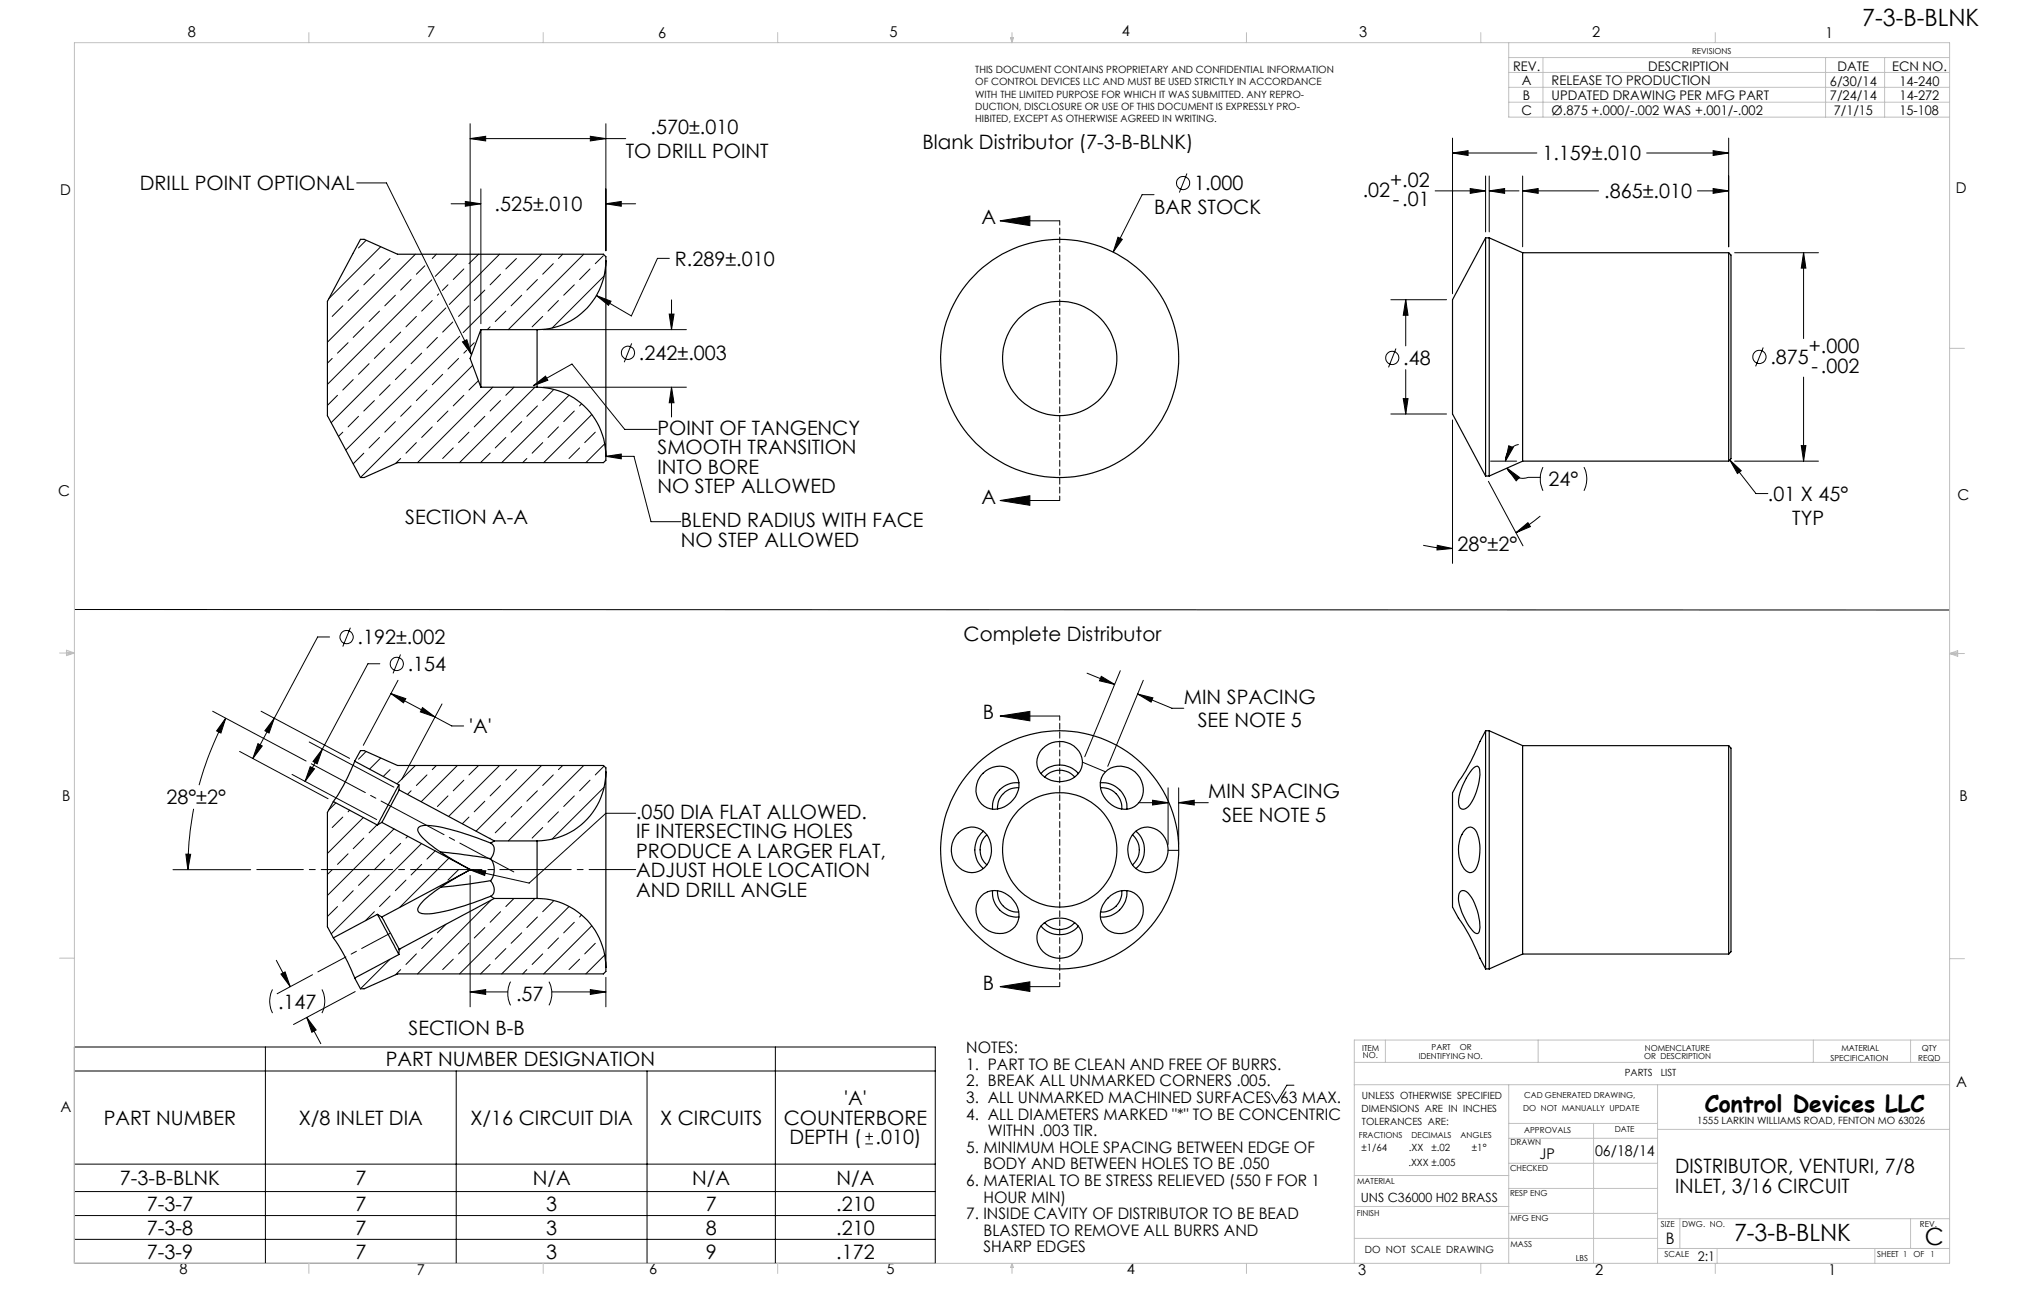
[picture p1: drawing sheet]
<svg xmlns="http://www.w3.org/2000/svg" width="432mm" height="279mm" viewBox="0 0 432 279" stroke-linecap="round" stroke-linejoin="round" font-family="sans-serif">
<g fill="none" stroke="#000" stroke-width=".21">
<path d="M76.1 39h6.3l18.2 36.6M100.3 29.6l3.3-.5v1zM100.3 26.4v48.8M100.3 29.6h33.2M125.9 29.1l3.4 .5-3.4 .5zM129.3 26.4v27.1M253.2 37l-1.6 4.1M309.9 32.6l3.3-.5v1.1zM309.9 29.5v33.2M309.9 32.6h18M316.9 37.5v12M317.7 37.5v12"/>
<path d="M324.8 37.5v15.1M351.3 32.6h17.5M365.5 32.1l3.3 .5-3.3 .6zM368.8 29.5v23.1M75.4 54l-.1 .1M78.1 51.3l-1.6 1.6M79.9 58.5l-2.3 2.2M81.2 52.6l-11.1 11.1M83.2 55.1l-2.2 2.3M87.7 59.6l-2.2 2.3M88.6 54.2l-18.8 18.8M90.6 56.7l-1.8 1.8"/>
<path d="M92.1 59.7l-22.3 22.3M93.1 54.2l-.9 .9M96.2 43.5h6.4M97.6 54.2l-4.7 4.7M99 57.4l-2.3 2.2M99.3 43l3.3 .5-3.3 .5zM102.1 54.2l-2.1 2M102.6 40.3v28.7M106.6 54.2l-10.8 10.7M106.8 58.5l-2.2 2.2M110.2 55.1l-2.3 2.3M114.7 59.6l-2.3 2.3"/>
<path d="M115.5 54.2l-16.7 16.7M118 56.2l-2.2 2.3M120.1 54.2l-1 .9M124.5 54.2l-16.1 16.1M125.9 57.4l-2.3 2.2M128.7 54.5l-1.7 1.7M128.9 58.8l-11.1 11.2M129.3 43.5l3.2-.5v1zM129.3 43.5h6.3M142.8 55.1h-2.5l-5.6 12.3-7.5-4.4M213.4 47.1l6.3-1v2zM213.4 47.1h12.7"/>
<path d="M238.5 50.6l.9 .4-1.9 2.8zM246.2 41.5h-2.5l-6.2 12.3M306.2 40.7h10.7M313.7 40.2l3.2 .5-3.2 .5zM317.7 40.7l3.3-.5v1zM317.7 40.7h6.4M324.8 40.7l3.4-.5v1zM324.8 40.7h16.2M362.1 40.7h6.7M365.5 40.2l3.3 .5-3.3 .5zM370.1 53.9h17.8M384.8 53.9l.5 3.3h-1z"/>
<path d="M384.8 53.9v18.3M70.9 76.4l-1.1 1.1M73.1 65.2l-2.2 2.3M74.3 73.1l-2.3 2.2M76.5 61.9l-2.2 2.2M77.6 69.7l-2.2 2.3M78.7 77.6l-2.2 2.2M81 66.4l-2.3 2.2M82.1 74.2l-2.2 2.2M84.3 63l-2.2 2.2M85.5 70.8l-2.3 2.3M86.6 78.7l-2.3 2.3"/>
<path d="M88.8 67.5l-2.2 2.2M90 75.3l-2.3 2.3M92.2 64.1l-2.2 2.3M93.3 72l-2.2 2.2M93.6 62.7l-.3 .3M94.4 79.8l-2.2 2.3M95.1 65.7l-24.4 24.4M95.6 60.7l-1.2 1.2M96.6 68.7l-2.2 2.1M97.8 76.4l-2.2 2.3M98.1 71.7l-24.3 24.3M98.7 72.9l.9-.4 1 3.1z"/>
<path d="M99.6 74.7l-.6 .6M100 65.2l-2.2 2.3M100.8 77.9l-23.9 23.9M101.2 73.1l-.9 .8M103.4 61.9l-2.2 2.2M104.6 69.7l-.6 .6M107.9 66.4l-2.2 2.2M111.3 63l-2.3 2.2M115.8 67.5l-2.3 2.2M115.9 70.3h30.5M119.1 64.1l-2.2 2.3M122.5 60.7l-2.2 2.3"/>
<path d="M127.2 63l3.2 1.2-.6 .9zM134.8 73.2l-1.6 4.1M142.8 67h1l-.5 3.3zM143.3 64v6.3M296.7 63.9h11.9M297.8 74.3l-1.6 4.1M299.9 63.9l.5 3.3h-1zM299.9 63.9v9.9M299.9 78.8v9.5M376.2 74.1l-1.7 4M72 84.3l-2.2 2.2M73.1 92.2l-.9 .9"/>
<path d="M75.4 81l-2.3 2.2M76.5 88.8l-2.2 2.3M77.6 96.7l-2.2 2.2M79.9 85.4l-2.3 2.3M81 93.3l-2.3 2.2M83.2 82.1l-2.2 2.2M84.3 89.9l-2.2 2.3M85.5 97.8l-1.1 1M87.7 86.6l-2.2 2.2M88.8 94.4l-2.2 2.3M91.1 83.2l-2.3 2.2M92.2 91.1l-2.2 2.2"/>
<path d="M95.6 87.7l-2.3 2.2M96.7 95.5l-2.3 2.3M99 84.3l-2.3 2.3M100 92.2l-2.2 2.2M102.1 81.2l-2.1 2M103.4 88.8l-2.2 2.3M104.6 96.7l-2.1 2M105.1 82.6l-16 16.1M106.8 85.4l-2.2 2.3M107.9 93.3l-2.2 2.2M109.6 82.6l-1.7 1.7M111.3 89.9l-2.3 2.3"/>
<path d="M112.4 97.8l-.9 .9M113.8 82.3l2.6-2.1 .5 .9zM113.8 82.3l8.2-4.7 11.3 14h6.9M114.1 82.6l-16.1 16.1M114.7 86.6l-2.3 2.2M115.8 94.4l-2.3 2.3M115.9 82.6h30.5M118 83.2l-2.2 2.2M119.1 91.1l-2.2 2.2M121.4 84.3l-14.4 14.4M122.5 87.7l-2.2 2.2M123.6 95.5l-2.2 2.3"/>
<path d="M124.1 86.1l-.5 .5M126.3 88.4l-10.3 10.3M127 92.2l-2.3 2.2M129 94.7l-4 4M129.3 97.3l3.2-.5v1.1zM129.3 97.3h6l3.6 14h6.3M143.3 82.6l.5 3.3h-1zM143.3 82.6v6.3M296.7 88.3h11.9M299.4 85h1l-.5 3.3zM309.9 89.6v30.6M318 98.4h5.6"/>
<path d="M321.5 99.8l2.7 2-.7 .8zM321.5 99.8a3.7 3.7 0 0 0 4.6 2h2.5M321.9 95.1l.9 .4-1.6 2.9zM324 94.8a3.6 3.6 0 0 0-2.8 3.6M329.2 99.6a5.9 5.9 0 0 0 0 5.1M337.9 99.6a5.6 5.6 0 0 1 0 5.1M369 98.1l2.5 2.3-.8 .6zM369 98.1l5.6 7.2h2.6M370.1 98.4h17.8M384.3 95h1l-.5 3.4zM384.8 80.4v18M213.4 106.8l6.3-1.1v2.1z"/>
<path d="M213.4 106.8h12.7M303.6 116.3a25.4 25.4 0 0 0 6.3 .7M306.6 116.3l3.3 .7-3.3 .3zM317.5 102.7l7.4 13.7M323.4 113.6l2.6-2.1 .5 .8zM328.6 110.1a31 31 0 0 1-5.2 3.5M15.9 130l400 .1M70.3 135.9h-2.5l-13.9 25.9M74.8 133.9l-1.7 4M85.4 139.6l-1.5 4M45.4 151.7l19.9 10.6M48.2 153.2l-1.1 3.2-.9-.5z"/>
<path d="M48.2 153.2l-.6 1a67.6 67.6 0 0 0-5.1 13.3M55 158.6l1 .5-2.1 2.7zM55.7 151.7l18.9 10M58.5 153.2l-1.1 3.2-.9-.5zM66 158.3l18 9.6M68.8 159.7l-1.1 3.2-.9-.5zM68.8 159.7l-3.7 7M81 141.6h-2.5l-9.7 18.1M83.4 147.9l3.2 1.1-.5 .9zM83.4 147.9l9.4 5M84.9 145.1l-7.4 13.9M90.1 150.9l2.7 2-3.1-1.1z"/>
<path d="M92.8 152.9l3.6 1.9h2.5M94.3 150.1l-8.6 16.2M213.4 152.7l6.3-1v2zM213.4 152.7h12.7M231.9 143.6l5.9 2.4M234.9 144.3l2.9 1.7-3.2-.8zM239 143.1l-7.6 18.3M242.7 148l3.3 .8-.4 1zM242.7 148l7.3 3.1h2.6M243.9 145.1l-7.6 18.3M41.3 172.5a73.2 73.2 0 0 0-1.2 13M51.1 160.3l18.9 10.1"/>
<path d="M62.3 165.2l18.1 9.6M66.2 163.5l.9 .5-2 2.7zM71.6 171.2l-1.5 1.6M73.1 174.3l-2.2 2.2M74.6 172.8l-.3 .3M77.5 174.4l-7.6 7.6M77.6 178.8l-2.2 2.2M78.1 160.3l-1.6 1.6M80.4 175.9l-1.7 1.7M81.2 161.7l-2.4 2.3M83.2 164.1l-1.4 1.5M84.1 176.8l-14.2 14.2"/>
<path d="M85.5 179.9l-2.3 2.2M87 178.4l-.4 .4M87.7 168.7l-.8 .7M88.6 163.3l-3.9 3.9M89.9 179.9l-19.2 19.3M91.1 165.3l-2.3 2.2M93.1 163.3l-.9 .8M95.6 169.8l-2.3 2.2M97.6 163.3l-7.7 7.7M99 166.4l-2.3 2.3M100 174.3l-1.4 1.4M102.1 163.3l-2.1 2"/>
<path d="M103.4 170.9l-2.2 2.2M104.6 178.8h-.1M106.6 163.3l-10.9 10.8M106.8 167.5l-2.2 2.3M107.9 175.4l-2.2 2.2M110.2 164.1l-2.3 2.3M111.3 172l-2.3 2.3M114.7 168.7l-2.3 2.2M115.5 163.3l-13.9 14M115.8 176.5l-2.3 2.3M118 165.3l-2.2 2.2M119.1 173.1l-2.2 2.3"/>
<path d="M120.1 163.3l-1 .8M122.5 169.8l-2.2 2.2M124.5 163.3l-16.1 16.1M125.9 166.4l-2.3 2.3M128.9 163.4l-1.9 1.9M128.9 167.9l-11.1 11.1M135.6 173.5h-6.3l-16.4 14.8-12.6-2.8M230.9 162.6l4.9 2M242.9 171.2h6.3M245.9 170.7l3.3 .5-3.3 .5zM249.2 168v12.1M251.5 171.2l3.3-.5v1z"/>
<path d="M251.5 168v12.1M251.5 171.2h6.3M36.9 185.5h16.6M39.7 182.2h1l-.6 3.3zM70.9 185.5l-1 1M72 193.4l-2.1 2.1M74.3 182.1l-2.3 2.3M75.4 190l-2.3 2.2M78.7 186.6l-2.2 2.2M79.9 194.5l-1.9 1.9M82.1 183.2l-2.2 2.3M83.2 191.1l-2.2 2.3"/>
<path d="M86.6 187.7l-2.3 2.3M90 184.4l-2.3 2.2M92.9 181.5l-1.8 1.7M95.1 197.1l-1.8 1.9M95.8 183l-10.5 10.5M97.8 185.5l-2.2 2.2M100.3 185.5l3.3 .2-.2 1zM100.3 186.7v28M103.4 197.8l-2.2 2.3M104.8 192l-15.7 15.7M106.8 194.5l-2.2 2.2M109.6 191.6l-1.7 1.8"/>
<path d="M111.3 199l-2.3 2.2M114.1 191.6l-16.1 16.1M114.7 195.6l-2.3 2.2M118 192.2l-2.2 2.3M121.4 193.3l-14.4 14.4M122.5 196.7l-2.2 2.3M124.1 195.1l-.5 .5M126.3 197.4l-10.3 10.3M249.2 181.4h2.3M58.1 211a5.6 5.6 0 0 0 0 5.1M58.9 204.8l3 5.6M59.9 207.8l.9-.5 1.1 3.1z"/>
<path d="M65.4 217l2.1 2.7-1 .5zM65.4 217l3 5.6M66.7 207.9l-7.6 4M68.7 211a5.6 5.6 0 0 1 0 5.1M75.8 211.5l-13.2 7M83.2 204.6l-6.3 6.3M85.5 206.8l-1.1 1.1M85.5 202.3l-.3 .3M88.8 203.4l-2.2 2.3M92.2 200.1l-2.2 2.2M96.7 204.6l-2.3 2.2M100 201.2l-2.2 2.2"/>
<path d="M100.3 211.6l3.3-.5v1zM100.3 211.6h8M104.6 205.7l-2.1 2M107.9 202.3l-2.2 2.3M108.9 209.4a5.6 5.6 0 0 0 0 5M112.4 206.8l-.9 .9M115.8 203.4l-2.3 2.3M117.1 209.4a5.6 5.6 0 0 1 0 5M117.7 211.6h11.6M119.1 200.1l-2.2 2.2M123.6 204.6l-2.2 2.2M125.9 211.1l3.4 .5-3.4 .5z"/>
<path d="M127 201.2l-2.3 2.2M129 203.7l-4 4M129.3 208.5v6.2M213.4 210.4l6.3-1v2.1zM213.4 210.4h12.7M15.9 223.3h183.6v46.2h-183.6zM15.9 228.4h183.6M56.6 223.3v46.2M97.3 228.4v41.1M138 228.4v41.1M165.4 223.3v46.2M276 231.5h-1.5l-2.2 3.8-1.1-1.9"/>
<path d="M15.9 248.3h183.6M15.9 254.1h183.6M15.9 259.3h183.6M184.6 244h1.6M184.6 242.4h1.6M185.4 241.6v1.6M15.9 264.3h183.6"/>
<circle cx="252.4" cy="39" r="1.42"/>
<circle cx="134" cy="75.3" r="1.41"/>
<circle cx="297" cy="76.3" r="1.42"/>
<circle cx="375.3" cy="76.1" r="1.42"/>
<circle cx="73.9" cy="135.9" r="1.42"/>
<circle cx="84.7" cy="141.6" r="1.42"/>
</g>
<path d="M226.1 47.1v59.6" fill="none" stroke="#000" stroke-width=".21" stroke-dasharray="1.3 .6" stroke-dashoffset=".3"/>
<path d="M226.1 152.7v57.7" fill="none" stroke="#000" stroke-width=".21" stroke-dasharray="1.3 .6" stroke-dashoffset=".4"/>
<path d="M66.4 162.9l43.2 23.1" fill="none" stroke="#000" stroke-width=".21" stroke-dasharray="15.2 1.3 1.3 1.3" stroke-dashoffset="2.2"/>
<path d="M135.6 185.5h-80.8" fill="none" stroke="#000" stroke-width=".21" stroke-dasharray="15.2 1.3 1.3 1.3" stroke-dashoffset="5.3"/>
<path d="M67.8 207.3l15.3-8.2" fill="none" stroke="#000" stroke-width=".21" stroke-dasharray="15.2 1.3 1.3 1.3" stroke-dashoffset="8.5"/>
<g fill="none" stroke="#c0c0c0" stroke-width=".21">
<path d="M15.9 9.1h400v260.4h-400zM65.9 6.9v2.2M115.9 6.9v2.2M165.9 6.9v2.2M215.6 8h.6l-.3 1.1zM215.7 8l.2 1.1M215.9 6.9v2.2M216 8l-.1 1.1M265.9 6.9v2.2M315.9 6.9v2.2M321.9 9.1v15.9h94M321.9 15.5h94"/>
<path d="M321.9 18.6h94M321.9 12.3h94M329.2 12.3v12.7M365.9 6.9v2.2M389.5 12.3v12.7M402.1 12.3v12.7M321.9 21.8h94M415.9 74.3h3.2M12.7 139.3h3.2M14.2 139.1l1.7 .2M14.2 138.7l1.7 .6-1.7 .5zM15.9 139.3l-1.7 .3"/>
<path d="M415.9 139.4h3.2M415.9 139.4l1.8-.6v1.2zM415.9 139.4l1.8 .3M417.7 139.2l-1.8 .2M12.7 204.4h3.2M415.9 204.5h3.2M288.9 231.4h127M288.9 226.6h127M295.6 221.8v4.8M321.9 231.4v38.1M321.9 239.6h31.7M328.2 221.8v4.8"/>
<path d="M340 239.6v29.9M353.6 231.4v38.1M386.9 221.8v4.8M407.6 221.8v4.8M415.9 221.8h-127v47.7M288.9 257.3h33M288.9 250.7h33M321.9 258.8h31.7M321.9 253.5h31.7M321.9 248.1h31.7M321.9 242.8h31.7M353.6 259.9h62.3"/>
<path d="M353.6 240.9h62.3M358.4 259.9v6.4M407.6 259.9v6.4M65.9 269.5v2.1M115.9 269.5v2.1M165.9 269.5v2.1M215.9 269.5v2.1M215.9 269.5l.3 .8h-.6zM265.9 269.5v2.1M288.9 264.1h64.7M315.9 269.5v2.1M353.6 266.3h62.3"/>
<path d="M365.9 269.5v2.1M366.3 266.3v3.2M400 266.3v3.2"/>
</g>
<g fill="#000">
<path d="M213.4 47.1l6.3-1v2zM213.4 106.8l6.3-1.1v2.1zM213.4 152.7l6.3-1v2zM213.4 210.4l6.3-1v2.1z"/>
<path d="M238.5 50.6l-1 3.2 1.9-2.8zM384.3 95h1l-.5 3.4zM384.8 53.9l.5 3.3h-1zM324.8 40.7l3.4-.5v1zM365.5 40.2l3.3 .5-3.3 .5zM321.9 95.1l.9 .4-1.6 2.9zM321.5 99.8l2.7 2-.7 .8zM309.9 32.6l3.3-.5v1.1zM365.5 32.1l3.3 .5-3.3 .6zM317.7 40.7l3.3-.5v1zM313.7 40.2l3.2 .5-3.2 .5zM306.6 116.3l3.3 .7-3.3 .3zM323.4 113.6l2.6-2.1 .5 .8zM299.9 63.9l.5 3.3h-1zM299.4 85h1l-.5 3.3zM369 98.1l2.5 2.3-.8 .6zM142.8 67h1l-.5 3.3zM143.3 82.6l.5 3.3h-1zM99.3 43l3.3 .5-3.3 .5zM129.3 43.5l3.2-.5v1zM125.9 29.1l3.4 .5-3.4 .5zM100.3 29.6l3.3-.5v1zM48.2 153.2l-1.1 3.2-.9-.5zM39.7 182.2h1l-.6 3.3zM68.8 159.7l-1.1 3.2-.9-.5zM66.2 163.5l.9 .5-2 2.7zM58.5 153.2l-1.1 3.2-.9-.5zM55 158.6l1 .5-2.1 2.7zM100.3 211.6l3.3-.5v1zM125.9 211.1l3.4 .5-3.4 .5zM90.1 150.9l2.7 2-3.1-1.1zM83.4 147.9l3.2 1.1-.5 .9zM59.9 207.8l.9-.5 1.1 3.1zM65.4 217l2.1 2.7-1 .5z"/>
<path d="M98.7 72.9l.9-.4 1 3.1zM127.2 63l3.2 1.2-.6 .9zM100.3 185.5l3.3 .2-.2 1z"/>
<path d="M113.8 82.3l2.6-2.1 .5 .9zM129.3 97.3l3.2-.5v1.1z"/>
<path d="M234.9 144.3l2.9 1.7-3.2-.8zM242.7 148l3.3 .8-.4 1zM245.9 170.7l3.3 .5-3.3 .5zM251.5 171.2l3.3-.5v1z"/>
</g>
<g fill="none" stroke="#000" stroke-width=".25">
<path d="M129.3 55.6a14.7 14.7 0 0 1-14.7 14.7M129.3 55.6v41.7M129.3 55.6v-.8l-.6-.6h-43.9l-7.1-3.2h-.8l-7.1 13.3v24.4l7.1 13.1h.8l7.1-3.1h43.9l.6-.5v-.9M316.9 50.7v50.8M316.9 50.7l-7 13.2v24.4l7 13.2M316.9 50.7h.8M317.7 50.7v50.8M317.7 50.7l7.1 3.2M324.8 53.9v44.5M324.8 53.9h44M368.8 53.9l.5 .5v43.4l-.5 .6M368.8 53.9v44.5"/>
<path d="M102.6 70.3v12.3M102.6 70.3h12M102.6 70.3l-2.3 6.1 2.3 6.2M114.6 70.3v12.3M102.6 82.6h12M114.6 82.6a14.7 14.7 0 0 1 14.7 14.7M324.8 98.4l-7.1 3.1M324.8 98.4h44M316.9 101.5h.8M222.4 159.7a5 5 0 0 1 5.1-1.4 5 5 0 0 1 3.4 4 4.5 4.5 0 0 1-5.1 4.4 4.2 4.2 0 0 1-4.3-5.5zM316.9 155.9v50.8M316.9 155.9l-1.2 2.3a41.6 41.6 0 0 1-4.6 8.5l-1.2 2.4v24.4l1.2 2.3a39.1 39.1 0 0 1 4.6 8.6l1.2 2.3"/>
<path d="M316.9 155.9h.8M317.7 155.9v50.8M317.7 155.9l7.1 3.1M324.8 159v44.5M324.8 159h44M368.8 159l.5 .6v43.4l-.5 .5M368.8 159v44.5M71.1 171l-1.3 2.3v24.4l1.3 2.3M71.1 171l9.4 5M75.7 162.3a41.7 41.7 0 0 1-4.6 8.7M75.7 162.3l1.2-2.2h.8l7.1 3.2h43.9l.6 .5v.8M75.7 162.3l9.4 5.1"/>
<path d="M81.5 175.4l18.8 10.1M81.5 175.4l-1 .6M85.1 167.4l-4.6 8.6M85.1 167.4l.1 1.1M85.2 168.5l-3.7 6.9M85.2 168.5l20.2 10.9M104.7 179.8a2.11 2.11 0 0 1 0 3.3M104.7 179.8a47.9 47.9 0 0 0-13.6-3.8 1.53 1.53 0 0 0-2 1 8.5 8.5 0 0 0 3.6 3.9l3.4 2.2 4.2 2.4M105.4 179.4l-.7 .4M105.4 179.4h9.2M114.6 179.4v12.2M129.3 164.6a14.7 14.7 0 0 1-14.7 14.8"/>
<path d="M129.3 164.6v41.7M204.5 177.6a4.1 4.1 0 0 1 4.2-1 4.1 4.1 0 0 1 2.7 3.4 4.7 4.7 0 0 1-4 6.1 4.9 4.9 0 0 1-4.2-3.3 4.9 4.9 0 0 1 1.3-5.2zM209.7 164.9a4.4 4.4 0 0 1 7.5 1.4 5.3 5.3 0 0 1-5.9 6.2 4.4 4.4 0 0 1-1.6-7.6zM209.8 177.3a5.2 5.2 0 0 0 0 7.9M210.5 178.1a4.2 4.2 0 0 0 0 6.4M217.3 168a4.2 4.2 0 0 0-4.5 4.5M217.4 166.9a5.2 5.2 0 0 0-5.7 5.7M222.1 165a5.2 5.2 0 0 1 7.9 0M222.9 165.7a4.2 4.2 0 0 1 6.4 0M234.7 166.9a5.2 5.2 0 0 1 5.7 5.7M234.8 168a4.2 4.2 0 0 1 4.5 4.5M235.8 164.7a4.9 4.9 0 0 1 5.5-.7 4.9 4.9 0 0 1 2.6 4.9 4.1 4.1 0 0 1-2.6 3.5 4.1 4.1 0 0 1-4.2-.8 4.7 4.7 0 0 1-1.3-6.9z"/>
<path d="M241.6 178.1a4.2 4.2 0 0 1 0 6.4M242.2 177.4a4.3 4.3 0 0 1 6.9 2.8 4.7 4.7 0 0 1-5.4 5.8 5.1 5.1 0 0 1-2.6-7.1zM242.3 177.3a5.2 5.2 0 0 1 0 7.9M312.6 177a1.37 1.37 0 0 1 1.4-.6 1.37 1.37 0 0 1 1 1.1 9.8 9.8 0 0 1-.4 8.2 1.34 1.34 0 0 1-2.2-.4 7.3 7.3 0 0 1 .2-8.3zM314.3 163.8a.72 .72 0 0 1 1.3 0 11.3 11.3 0 0 1-2.3 8.2 1.08 1.08 0 0 1-1.2 .6 1.08 1.08 0 0 1-.9-1 11.4 11.4 0 0 1 2.4-6.9zM80.5 195l4.6 8.6M80.5 195l-9.4 5M80.5 195l1 .6M81.5 195.6l3.7 6.9M94 181.7l10.7 1.4M100.3 185.5h.1M100.3 185.5a41.5 41.5 0 0 0-10.5 7.2l-.2 .3a.97 .97 0 0 0-.5 .9 .97 .97 0 0 0 .6 .8 12.4 12.4 0 0 0 6.1-.6l5.1-1.5 3.8-1.4"/>
<path d="M100.3 185.5l-18.8 10.1M104.7 191.2l.7 .4M104.7 187.8a2.34 2.34 0 0 1 .1 3.3l-.1 .1M104.7 183.1a3.9 3.9 0 0 1 0 4.7M104.7 187.8l-4.7 .8-6 .6M105.4 191.6l-20.2 10.9M105.4 191.6h9.2M114.6 191.6a14.7 14.7 0 0 1 14.7 14.7M209.3 191.1a4.6 4.6 0 0 1 7 1 4.2 4.2 0 0 1 .4 5.3 4.2 4.2 0 0 1-5.1 1.4 4.9 4.9 0 0 1-2.3-7.7zM211.7 190a5.2 5.2 0 0 0 5.7 5.6M212.8 190a4.2 4.2 0 0 0 4.5 4.5M222 197.6a5.4 5.4 0 0 1 8.4 .4 4.4 4.4 0 0 1-4.3 6.4 4.5 4.5 0 0 1-4.4-6.2z"/>
<path d="M222.1 197.5a5.2 5.2 0 0 0 7.9 0M222.9 196.8a4.2 4.2 0 0 0 6.4 0M236.4 191.6a4.3 4.3 0 0 1 7.1 .4 5 5 0 0 1-1.3 5.8 5 5 0 0 1-5.8 .6 4.4 4.4 0 0 1 0-6.8zM239.3 190a4.2 4.2 0 0 1-4.5 4.5M240.4 190a5.2 5.2 0 0 1-5.6 5.6M311.5 190.2a1.33 1.33 0 0 1 2 .7 11.4 11.4 0 0 1 2.1 7.8l-.1 .3a.73 .73 0 0 1-1.1-.2 13.6 13.6 0 0 1-3.3-7.2l.2-1zM71.1 200a38.7 38.7 0 0 1 4.6 8.6M85.1 203.6l-9.4 5M85.2 202.5l-.1 1.1M129.3 206.3v.9l-.6 .5h-43.9l-7.1 3.2h-.8l-1.2-2.3M316.9 206.7h.8M324.8 203.5l-7.1 3.2"/>
<path d="M324.8 203.5h44"/>
<circle cx="226.1" cy="76.4" r="25.4"/>
<circle cx="226.1" cy="76.5" r="12.2"/>
<circle cx="226.1" cy="181.3" r="25.4"/>
<circle cx="226.1" cy="181.3" r="12.2"/>
</g>
<g font-size="5.1">
<text x="397.3" y="5.6">7-3-B-BLNK</text>
<text x="369.9" y="264.7">7-3-B-BLNK</text>
<text x="410.6" y="265.5">C</text>
</g>
<text font-size="4.9" x="363.7" y="237.1">Control Devices LLC</text>
<g font-size="4.2">
<text x="138.8" y="28.6">.570±.010</text>
<text x="133.5" y="33.7">TO DRILL POINT</text>
<text x="196.8" y="31.8">Blank Distributor (7-3-B-BLNK)</text>
<text x="329.1" y="34.2">1.159±.010</text>
<text x="29.8" y="40.6">DRILL POINT OPTIONAL</text>
<text x="254.7" y="40.6">1.000</text>
<text x="296.6" y="39.8">+.02</text>
<text x="105.5" y="45.1">.525±.010</text>
<text x="209.4" y="47.8">A</text>
<text x="246.2" y="45.7">BAR STOCK</text>
<text x="290.7" y="42.1">.02</text>
<text x="297.2" y="43.9">-.01</text>
<text x="342.2" y="42.3">.865±.010</text>
<text x="144" y="56.7">R.289±.010</text>
<text x="136.3" y="76.8">.242±.003</text>
<text x="299.4" y="77.9">.48</text>
<text x="377.7" y="77.7">.875</text>
<text x="385.9" y="75.4">+.000</text>
<text x="386.5" y="79.5">-.002</text>
<text x="140.3" y="92.7">POINT OF TANGENCY</text>
<text x="140.3" y="96.9">SMOOTH TRANSITION</text>
<text x="140.3" y="101.1">INTO BORE</text>
<text x="140.3" y="105.2">NO STEP ALLOWED</text>
<text x="209.4" y="107.5">A</text>
<text x="330.4" y="103.7">24°</text>
<text x="377.2" y="106.8">.01 X 45°</text>
<text x="86.5" y="111.8">SECTION A-A</text>
<text x="145.3" y="112.4">BLEND RADIUS WITH FACE</text>
<text x="382.4" y="111.9">TYP</text>
<text x="145.3" y="116.6">NO STEP ALLOWED</text>
<text x="311" y="117.6">28°±2°</text>
<text x="76.3" y="137.4">.192±.002</text>
<text x="205.6" y="136.8">Complete Distributor</text>
<text x="87" y="143.1">.154</text>
<text x="209.6" y="153.4">B</text>
<text x="252.6" y="150.1">MIN SPACING</text>
<text x="255.5" y="155.2">SEE NOTE 5</text>
<text x="100.1" y="156.4">'A'</text>
<text x="35.5" y="171.6">28°±2°</text>
<text x="257.8" y="170.2">MIN SPACING</text>
<text x="135.7" y="174.6">.050 DIA FLAT ALLOWED.</text>
<text x="135.7" y="178.8">IF INTERSECTING HOLES</text>
<text x="260.7" y="175.3">SEE NOTE 5</text>
<text x="135.7" y="182.9">PRODUCE A LARGER FLAT,</text>
<text x="135.7" y="187.1">ADJUST HOLE LOCATION</text>
<text x="135.7" y="191.3">AND DRILL ANGLE</text>
<text x="59.3" y="215.1">.147</text>
<text x="110.1" y="213.5">.57</text>
<text x="209.6" y="211.1">B</text>
<text x="87.2" y="220.8">SECTION B-B</text>
<text x="82.3" y="227.4">PART NUMBER DESIGNATION</text>
<text x="22.1" y="239.9">PART NUMBER</text>
<text x="63.7" y="239.9">X/8 INLET DIA</text>
<text x="100.4" y="239.9">X/16 CIRCUIT DIA</text>
<text x="140.8" y="239.9">X CIRCUITS</text>
<text x="167.2" y="239.9">COUNTERBORE</text>
<text x="180.1" y="235.8">'A'</text>
<text x="168.4" y="244">DEPTH (</text>
<text x="186.8" y="244">.010)</text>
<text x="357.4" y="250.2">DISTRIBUTOR, VENTURI, 7/8</text>
<text x="25.6" y="252.7">7-3-B-BLNK</text>
<text x="75.8" y="252.7">7</text>
<text x="113.6" y="252.7">N/A</text>
<text x="147.7" y="252.7">N/A</text>
<text x="178.4" y="252.7">N/A</text>
<text x="357.4" y="254.4">INLET, 3/16 CIRCUIT</text>
<text x="31.3" y="258.2">7-3-7</text>
<text x="31.3" y="263.3">7-3-8</text>
<text x="75.8" y="258.2">7</text>
<text x="75.8" y="263.3">7</text>
<text x="116.5" y="258.2">3</text>
<text x="116.5" y="263.3">3</text>
<text x="150.6" y="258.2">7</text>
<text x="150.6" y="263.3">8</text>
<text x="178.4" y="258.2">.210</text>
<text x="178.4" y="263.3">.210</text>
<text x="31.3" y="268.4">7-3-9</text>
<text x="75.8" y="268.4">7</text>
<text x="116.5" y="268.4">3</text>
<text x="150.6" y="268.4">9</text>
<text x="178.4" y="268.4">.172</text>
</g>
<g font-size="3.4">
<text x="206.1" y="224.6">NOTES:</text>
<text x="206.1" y="228.2">1. PART TO BE CLEAN AND FREE OF BURRS.</text>
<text x="206.1" y="231.7">2. BREAK ALL UNMARKED CORNERS .005.</text>
<text x="206.1" y="235.2">3. ALL UNMARKED MACHINED SURFACES 63 MAX.</text>
<text x="206.1" y="238.8">4. ALL DIAMETERS MARKED &quot;*&quot; TO BE CONCENTRIC</text>
<text x="206.1" y="245.9">5. MINIMUM HOLE SPACING BETWEEN EDGE OF</text>
<text x="210.7" y="242.3">WITHN .003 TIR.</text>
<text x="209.8" y="249.4">BODY AND BETWEEN HOLES TO BE .050</text>
<text x="206.1" y="252.9">6. MATERIAL TO BE STRESS RELIEVED (550 F FOR 1</text>
<text x="209.8" y="256.5">HOUR MIN)</text>
<text x="206.1" y="260">7. INSIDE CAVITY OF DISTRIBUTOR TO BE BEAD</text>
<text x="209.8" y="263.6">BLASTED TO REMOVE ALL BURRS AND</text>
<text x="209.8" y="267.1">SHARP EDGES</text>
<text x="355.4" y="265.2">B</text>
</g>
<g font-size="3.2">
<text x="40" y="7.9">8</text>
<text x="91.1" y="7.9">7</text>
<text x="140.4" y="8.1">6</text>
<text x="189.8" y="7.9">5</text>
<text x="239.3" y="7.6">4</text>
<text x="289.9" y="7.9">3</text>
<text x="339.7" y="7.9">2</text>
<text x="389.5" y="8.1">1</text>
<text x="12.8" y="41.6">D</text>
<text x="417.3" y="41.1">D</text>
<text x="12.4" y="105.7">C</text>
<text x="417.6" y="106.5">C</text>
<text x="13.3" y="170.9">B</text>
<text x="418.1" y="170.8">B</text>
<text x="417.3" y="231.9">A</text>
<text x="12.9" y="237.2">A</text>
<text x="38.3" y="271.8">8</text>
<text x="88.9" y="272">7</text>
<text x="138.5" y="271.8">6</text>
<text x="189.1" y="271.8">5</text>
<text x="240.4" y="271.8">4</text>
<text x="289.7" y="272">3</text>
<text x="340.3" y="272">2</text>
<text x="390.1" y="272">1</text>
</g>
<g font-size="3.1">
<text x="328.5" y="247.1">JP</text>
<text x="340.3" y="246.5">06/18/14</text>
</g>
<g font-size="2.8">
<text x="322.8" y="15.1">REV.</text>
<text x="351.6" y="15.2">DESCRIPTION</text>
<text x="392" y="15.2">DATE</text>
<text x="403.7" y="15.2">ECN NO.</text>
<text x="324.7" y="18.2">A</text>
<text x="324.9" y="21.3">B</text>
<text x="331" y="21.3">UPDATED DRAWING PER MFG PART</text>
<text x="331" y="18.2">RELEASE TO PRODUCTION</text>
<text x="390.4" y="21.3">7/24/14</text>
<text x="390.4" y="18.4">6/30/14</text>
<text x="405.2" y="18.4">14-240</text>
<text x="405.3" y="21.3">14-272</text>
<text x="324.6" y="24.5">C</text>
<text x="331" y="24.5">Ø.875 +.000/-.002 WAS +.001/-.002</text>
<text x="391.2" y="24.5">7/1/15</text>
<text x="405.3" y="24.5">15-108</text>
<text x="362.2" y="269">2:1</text>
</g>
<text font-size="2.7" x="290.3" y="256.3">UNS C36000 H02 BRASS</text>
<g font-size="2.1">
<text x="208.1" y="15.6">THIS DOCUMENT CONTAINS PROPRIETARY AND CONFIDENTIAL INFORMATION</text>
<text x="208.1" y="18.2">OF CONTROL DEVICES LLC AND MUST BE USED STRICTLY IN ACCORDANCE</text>
<text x="208.1" y="20.8">WITH THE LIMITED PURPOSE FOR WHICH IT WAS SUBMITTED. ANY REPRO-</text>
<text x="208.1" y="23.4">DUCTION, DISCLOSURE OR USE OF THIS DOCUMENT IS EXPRESSLY PRO-</text>
<text x="208.1" y="26">HIBITED, EXCEPT AS OTHERWISE AGREED IN WRITING.</text>
<text x="346.6" y="229.4">PARTS</text>
<text x="354.3" y="229.4">LIST</text>
<text x="290.5" y="237.1">DIMENSIONS ARE IN INCHES</text>
<text x="290.6" y="234.5">UNLESS OTHERWISE SPECIFIED</text>
<text x="290.6" y="239.9">TOLERANCES ARE:</text>
<text x="362.1" y="239.8">1555 LARKIN WILLIAMS ROAD, FENTON MO 63026</text>
<text x="290.5" y="245.5">±1/64</text>
<text x="300.6" y="245.5">.XX</text>
<text x="305.4" y="245.5">±.02</text>
<text x="314" y="245.5">±1°</text>
<text x="300.5" y="248.8">.XXX ±.005</text>
<text x="291.2" y="267.1">DO NOT SCALE DRAWING</text>
</g>
<g font-size="1.8">
<text x="361" y="11.5">REVISIONS</text>
<text x="290.6" y="224.1">ITEM</text>
<text x="290.8" y="225.7">NO.</text>
<text x="302.7" y="225.9">IDENTIFYING NO.</text>
<text x="305.4" y="223.9">PART</text>
<text x="311.4" y="223.9">OR</text>
<text x="350.8" y="226">OR DESCRIPTION</text>
<text x="350.9" y="224.1">NOMENCLATURE</text>
<text x="390.5" y="226.3">SPECIFICATION</text>
<text x="392.9" y="224.2">MATERIAL</text>
<text x="409.2" y="226.2">REQD</text>
<text x="410" y="224.1">QTY</text>
<text x="325" y="236.9">DO NOT MANUALLY UPDATE</text>
<text x="325.2" y="234.1">CAD GENERATED DRAWING,</text>
<text x="289.9" y="242.7">FRACTIONS</text>
<text x="301.2" y="242.7">DECIMALS</text>
<text x="311.6" y="242.7">ANGLES</text>
<text x="322.2" y="244.3">DRAWN</text>
<text x="325.2" y="241.6">APPROVALS</text>
<text x="344.5" y="241.4">DATE</text>
<text x="322.1" y="249.8">CHECKED</text>
<text x="289.5" y="252.6">MATERIAL</text>
<text x="322.1" y="255.1">RESP ENG</text>
<text x="289.5" y="259.3">FINISH</text>
<text x="322.2" y="260.5">MFG ENG</text>
<text x="354.3" y="261.8">SIZE</text>
<text x="358.9" y="261.7">DWG. NO.</text>
<text x="409.6" y="261.8">REV.</text>
<text x="322.2" y="266">MASS</text>
<text x="336.2" y="269">LBS</text>
<text x="355.1" y="268.2">SCALE</text>
<text x="400.5" y="268.1">SHEET 1</text>
<text x="408.2" y="268.1">OF</text>
<text x="411.8" y="268.1">1</text>
</g>
</svg>
